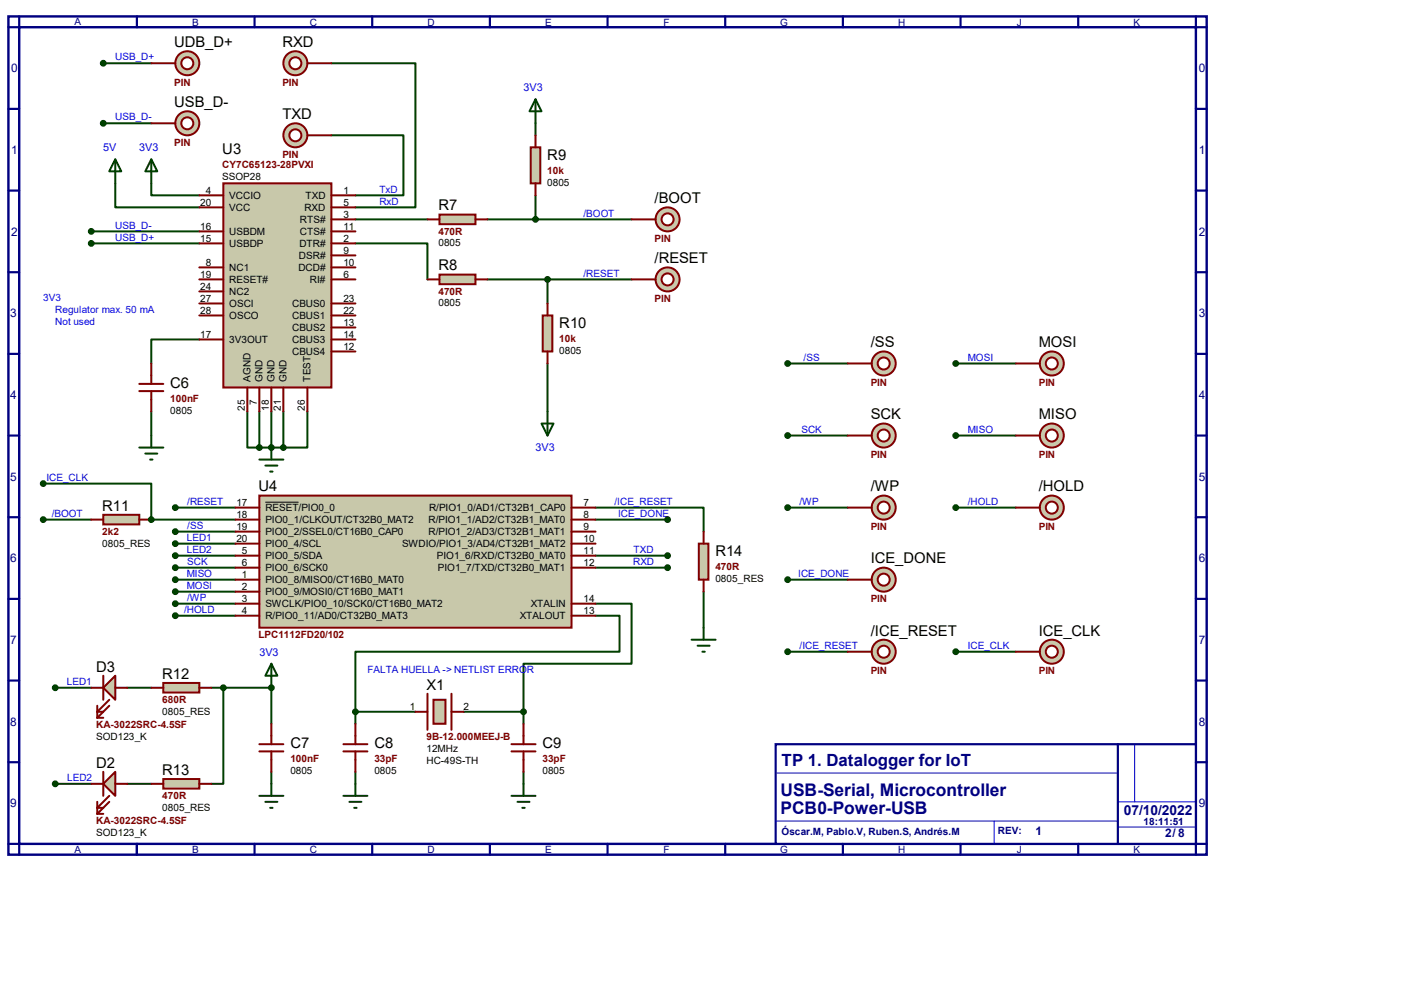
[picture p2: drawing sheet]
<svg xmlns="http://www.w3.org/2000/svg" width="297mm" height="210mm" viewBox="0 0 297 210" stroke-linecap="round" stroke-linejoin="round" font-family="sans-serif">
<path d="M1.8 3.5h253.5v177.3h-253.5zM4.1 5.8h248.9v172.7h-248.9z" fill="none" stroke="#000080" stroke-width=".51"/>
<path d="M4.1 3.5v2.3h-2.3M29 3.5v2.3" fill="none" stroke="#000080" stroke-width=".47"/>
<path d="M164.1 157.4h88.9v21.1h-88.9z" fill="#fff" stroke="#000080" stroke-width=".47"/>
<g fill="none" stroke="#000080" stroke-width=".47">
<path d="M53.8 3.5v2.3M78.7 3.5v2.3M103.6 3.5v2.3M128.5 3.5v2.3M153.4 3.5v2.3M178.3 3.5v2.3M203.2 3.5v2.3M228.1 3.5v2.3M253 3.5v2.3h2.3M1.8 23h2.3M253 23h2.3M1.8 40.3h2.3"/>
<path d="M1.8 57.6h2.3M253 40.3h2.3M253 57.6h2.3M1.8 74.8h2.3M253 74.8h2.3M1.8 92.1h2.3M253 92.1h2.3M1.8 109.4h2.3M253 109.4h2.3M1.8 126.7h2.3M253 126.7h2.3M1.8 143.9h2.3"/>
<path d="M236.5 157.4v21.1M253 143.9h2.3M1.8 178.5h2.3v2.3M1.8 161.2h2.3M29 178.5v2.3M53.8 178.5v2.3M78.7 178.5v2.3M103.6 178.5v2.3M128.5 178.5v2.3M153.4 178.5v2.3M178.3 178.5v2.3M203.2 178.5v2.3"/>
<path d="M228.1 178.5v2.3M253 161.2h2.3M255.3 178.5h-2.3v2.3"/>
</g>
<path d="M240 157.4v12.2M164.1 173.7h72.4M164.3 163.5h71.9M210.3 173.7v4.8M236.5 169.6h16.2M236.5 174.9h16.5" fill="none" stroke="#0000c0" stroke-width=".21"/>
<g fill="none" stroke="#004000" stroke-width=".42">
<path d="M21.8 13.4h10.2M70.1 13.4h17.8v30.5h-12.7M21.8 26.1h10.2M32 38.8v2.5h10.2M70.1 28.6h15.2v12.7h-10.1M113.3 26.1v2.5M19.3 48.9h22.9M19.3 51.5h22.9M75.2 51.5h15.2v7.6M75.2 46.4h15.2M103.1 46.4h30.5M103.1 59.1h30.5"/>
<path d="M113.3 41.3v5.1M115.8 59.1v5.1M42.2 71.8h-10.2v5.1M115.8 76.9v10.1M32 87v5.1M9.1 109.9h10.2M32 109.9h17.8M37.1 107.4h12.7M126 107.4h22.8v5"/>
</g>
<circle cx="32" cy="109.9" r=".21" fill="#004000"/>
<g fill="none" stroke="#004000" stroke-width=".42">
<path d="M24.4 38.8v5.1h17.8M52.3 87v7.7h2.6M54.9 87v7.7M57.4 87v7.7h-2.5M9.1 102.3h22.9v7.6M37.1 112.4h12.7M37.1 115h12.7M37.1 117.5h12.7M126 117.5h15.2M126 109.9h15.2M37.1 120.1h12.7M37.1 122.6h12.7"/>
<path d="M37.1 125.1h12.7M37.1 127.7h12.7M37.1 130.2h12.7M126 120.1h15.2"/>
</g>
<circle cx="57.4" cy="94.7" r=".21" fill="#004000"/>
<path d="M57.4 94.7h2.5M59.9 87v7.7M65 87v7.7h-5.1M11.7 145.5h7.6M26.9 145.5h5.1M44.7 145.5h2.5v20.3h-2.5M11.7 165.8h7.6M26.9 165.8h5.1" fill="none" stroke="#004000" stroke-width=".42"/>
<circle cx="57.4" cy="145.5" r=".21" fill="#004000"/>
<g fill="none" stroke="#004000" stroke-width=".42">
<path d="M166.6 76.9h12.7M202.2 76.9h12.7M166.6 92.1h12.7M202.2 92.1h12.7M166.6 107.4h12.7M202.2 107.4h12.7M126 130.2h5.1v7.6h-55.9v12.7M126 127.7h7.6v12.7h-22.9v10.1M148.8 125.1v7.7M166.6 122.6h12.7M166.6 137.8h12.7M202.2 137.8h12.7"/>
<path d="M47.2 145.5h10.2v7.6M75.2 150.5v2.6M75.2 150.5h12.7M98 150.5h12.7M110.7 150.5v2.6M57.4 163.2v2.6M75.2 163.2v2.6M110.7 163.2v2.6"/>
</g>
<path d="M47.2 38.8h22.9v43.2h-22.9z" fill="#c8c8aa" stroke="#800000" stroke-width=".42"/>
<g fill="none" stroke="#800000" stroke-width=".42">
<path d="M42.2 41.3h5M42.2 43.9h5M42.2 48.9h5M42.2 51.5h5M42.2 56.6h5M42.2 59.1h5M70.1 41.3h5.1M70.1 43.9h5.1M70.1 48.9h5.1M70.1 51.5h5.1M70.1 56.6h5.1M70.1 59.1h5.1"/>
<path d="M70.1 46.4h5.1M70.1 54h5.1M42.2 61.6h5M42.2 64.2h5M42.2 66.7h5M42.2 71.8h5M70.1 64.2h5.1M70.1 66.7h5.1M70.1 71.8h5.1M70.1 69.3h5.1M70.1 74.3h5.1M52.3 82v5"/>
<path d="M54.9 82v5M57.4 82v5M59.9 82v5M65 82v5"/>
</g>
<circle cx="39.6" cy="13.4" r="2.54" fill="#c8c8aa" stroke="#800000" stroke-width=".42"/>
<circle cx="39.6" cy="13.4" r="1.27" fill="#fff" stroke="#800000" stroke-width=".42"/>
<path d="M32 13.4h5.1" fill="none" stroke="#800000" stroke-width=".42"/>
<circle cx="39.6" cy="26.1" r="2.54" fill="#c8c8aa" stroke="#800000" stroke-width=".42"/>
<circle cx="39.6" cy="26.1" r="1.27" fill="#fff" stroke="#800000" stroke-width=".42"/>
<path d="M32 26.1h5.1" fill="none" stroke="#800000" stroke-width=".42"/>
<circle cx="62.5" cy="13.4" r="2.54" fill="#c8c8aa" stroke="#800000" stroke-width=".42"/>
<circle cx="62.5" cy="13.4" r="1.27" fill="#fff" stroke="#800000" stroke-width=".42"/>
<path d="M65 13.4h5.1" fill="none" stroke="#800000" stroke-width=".42"/>
<circle cx="62.5" cy="28.6" r="2.54" fill="#c8c8aa" stroke="#800000" stroke-width=".42"/>
<circle cx="62.5" cy="28.6" r="1.27" fill="#fff" stroke="#800000" stroke-width=".42"/>
<path d="M65 28.6h5.1" fill="none" stroke="#800000" stroke-width=".42"/>
<path d="M93 45.4h7.6v2h-7.6z" fill="#c8c8aa" stroke="#800000" stroke-width=".42"/>
<path d="M90.4 46.4h2.6M100.6 46.4h2.5" fill="none" stroke="#800000" stroke-width=".42"/>
<path d="M93 58.1h7.6v2h-7.6z" fill="#c8c8aa" stroke="#800000" stroke-width=".42"/>
<path d="M90.4 59.1h2.6M100.6 59.1h2.5" fill="none" stroke="#800000" stroke-width=".42"/>
<path d="M112.3 31.2h2v7.6h-2z" fill="#c8c8aa" stroke="#800000" stroke-width=".42"/>
<path d="M113.3 28.6v2.6M113.3 38.8v2.5" fill="none" stroke="#800000" stroke-width=".42"/>
<path d="M114.8 66.7h2v7.6h-2z" fill="#c8c8aa" stroke="#800000" stroke-width=".42"/>
<path d="M115.8 64.2v2.5M115.8 74.3v2.6" fill="none" stroke="#800000" stroke-width=".42"/>
<circle cx="141.2" cy="46.4" r="2.54" fill="#c8c8aa" stroke="#800000" stroke-width=".42"/>
<circle cx="141.2" cy="46.4" r="1.27" fill="#fff" stroke="#800000" stroke-width=".42"/>
<path d="M133.6 46.4h5.1" fill="none" stroke="#800000" stroke-width=".42"/>
<circle cx="141.2" cy="59.1" r="2.54" fill="#c8c8aa" stroke="#800000" stroke-width=".42"/>
<circle cx="141.2" cy="59.1" r="1.27" fill="#fff" stroke="#800000" stroke-width=".42"/>
<path d="M133.6 59.1h5.1" fill="none" stroke="#800000" stroke-width=".42"/>
<path d="M54.9 104.8h66v28h-66z" fill="#c8c8aa" stroke="#800000" stroke-width=".42"/>
<g fill="none" stroke="#800000" stroke-width=".42">
<path d="M49.8 109.9h5.1M49.8 107.4h5.1M49.8 112.4h5.1M49.8 115h5.1M49.8 117.5h5.1M120.9 109.9h5.1M120.9 107.4h5.1M120.9 112.4h5.1M120.9 115h5.1M120.9 117.5h5.1M49.8 120.1h5.1M49.8 122.6h5.1"/>
<path d="M49.8 125.1h5.1M49.8 127.7h5.1M49.8 130.2h5.1M120.9 120.1h5.1M120.9 127.7h5.1M120.9 130.2h5.1"/>
</g>
<path d="M56.1 106.2h7.1" fill="none" stroke="#000" stroke-width=".21"/>
<path d="M21.8 108.9h7.7v2h-7.7z" fill="#c8c8aa" stroke="#800000" stroke-width=".42"/>
<path d="M19.3 109.9h2.5M29.5 109.9h2.5" fill="none" stroke="#800000" stroke-width=".42"/>
<path d="M34.5 144.4h7.7v2.1h-7.7z" fill="#c8c8aa" stroke="#800000" stroke-width=".42"/>
<path d="M32 145.5h2.5M42.2 145.5h2.5" fill="none" stroke="#800000" stroke-width=".42"/>
<path d="M34.5 164.8h7.7v2h-7.7z" fill="#c8c8aa" stroke="#800000" stroke-width=".42"/>
<path d="M32 165.8h2.5M42.2 165.8h2.5" fill="none" stroke="#800000" stroke-width=".42"/>
<path d="M147.8 115h2.1v7.6h-2.1z" fill="#c8c8aa" stroke="#800000" stroke-width=".42"/>
<path d="M148.8 112.4v2.6M148.8 122.6v2.5M90.4 146.7v7.6M95.5 146.7v7.6M108.2 158.9h5.1M108.2 157.4h5.1M110.7 153.1v4.3M110.7 158.9v4.3" fill="none" stroke="#800000" stroke-width=".42"/>
<path d="M91.7 148h2.5v5.1h-2.5z" fill="#c8c8aa" stroke="#800000" stroke-width=".42"/>
<path d="M87.9 150.5h2.5M95.5 150.5h2.5" fill="none" stroke="#800000" stroke-width=".42"/>
<circle cx="222.5" cy="76.9" r="2.54" fill="#c8c8aa" stroke="#800000" stroke-width=".42"/>
<circle cx="222.5" cy="76.9" r="1.27" fill="#fff" stroke="#800000" stroke-width=".42"/>
<path d="M214.9 76.9h5.1" fill="none" stroke="#800000" stroke-width=".42"/>
<circle cx="222.5" cy="92.1" r="2.54" fill="#c8c8aa" stroke="#800000" stroke-width=".42"/>
<circle cx="222.5" cy="92.1" r="1.27" fill="#fff" stroke="#800000" stroke-width=".42"/>
<path d="M214.9 92.1h5.1" fill="none" stroke="#800000" stroke-width=".42"/>
<circle cx="222.5" cy="107.4" r="2.54" fill="#c8c8aa" stroke="#800000" stroke-width=".42"/>
<circle cx="222.5" cy="107.4" r="1.27" fill="#fff" stroke="#800000" stroke-width=".42"/>
<path d="M214.9 107.4h5.1" fill="none" stroke="#800000" stroke-width=".42"/>
<circle cx="186.9" cy="137.8" r="2.54" fill="#c8c8aa" stroke="#800000" stroke-width=".42"/>
<circle cx="186.9" cy="137.8" r="1.27" fill="#fff" stroke="#800000" stroke-width=".42"/>
<path d="M179.3 137.8h5.1" fill="none" stroke="#800000" stroke-width=".42"/>
<circle cx="222.5" cy="137.8" r="2.54" fill="#c8c8aa" stroke="#800000" stroke-width=".42"/>
<circle cx="222.5" cy="137.8" r="1.27" fill="#fff" stroke="#800000" stroke-width=".42"/>
<path d="M214.9 137.8h5.1" fill="none" stroke="#800000" stroke-width=".42"/>
<circle cx="186.9" cy="76.9" r="2.54" fill="#c8c8aa" stroke="#800000" stroke-width=".42"/>
<circle cx="186.9" cy="76.9" r="1.27" fill="#fff" stroke="#800000" stroke-width=".42"/>
<path d="M179.3 76.9h5.1" fill="none" stroke="#800000" stroke-width=".42"/>
<circle cx="186.9" cy="92.1" r="2.54" fill="#c8c8aa" stroke="#800000" stroke-width=".42"/>
<circle cx="186.9" cy="92.1" r="1.27" fill="#fff" stroke="#800000" stroke-width=".42"/>
<path d="M179.3 92.1h5.1" fill="none" stroke="#800000" stroke-width=".42"/>
<circle cx="186.9" cy="107.4" r="2.54" fill="#c8c8aa" stroke="#800000" stroke-width=".42"/>
<circle cx="186.9" cy="107.4" r="1.27" fill="#fff" stroke="#800000" stroke-width=".42"/>
<path d="M179.3 107.4h5.1" fill="none" stroke="#800000" stroke-width=".42"/>
<circle cx="186.9" cy="122.6" r="2.54" fill="#c8c8aa" stroke="#800000" stroke-width=".42"/>
<circle cx="186.9" cy="122.6" r="1.27" fill="#fff" stroke="#800000" stroke-width=".42"/>
<path d="M32 76.9v4.3M29.5 82.7h5M29.5 81.2h5M32 82.7v4.3M179.3 122.6h5.1" fill="none" stroke="#800000" stroke-width=".42"/>
<g fill="none" stroke="#004000" stroke-width=".42">
<path d="M24.4 33.7l1.3 2.5h-2.6zM24.4 33.7v5.1M32 33.7l1.3 2.5h-2.6zM32 33.7v5.1M113.3 21l1.3 2.5h-2.6zM113.3 21v5.1M29.5 94.7h5M30.7 95.9h2.6M31.7 97.2h.6M32 92.1v2.6M54.9 97.2h5M56.1 98.5h2.6"/>
<path d="M57.1 99.7h.6M57.4 94.7v2.5M114.6 89.6h2.5l-1.3 2.5zM115.8 87v5.1"/>
</g>
<g fill="#004000" stroke="#004000" stroke-width=".42">
<circle cx="113.3" cy="46.4" r=".51"/>
<circle cx="115.8" cy="59.1" r=".51"/>
<circle cx="21.8" cy="26.1" r=".51"/>
<circle cx="21.8" cy="13.4" r=".51"/>
<circle cx="19.3" cy="48.9" r=".51"/>
<circle cx="19.3" cy="51.5" r=".51"/>
<circle cx="9.1" cy="109.9" r=".51"/>
<circle cx="37.1" cy="107.4" r=".51"/>
<circle cx="32" cy="109.9" r=".51"/>
<circle cx="9.1" cy="102.3" r=".51"/>
<circle cx="37.1" cy="112.4" r=".51"/>
<circle cx="37.1" cy="115" r=".51"/>
<circle cx="37.1" cy="117.5" r=".51"/>
<circle cx="37.1" cy="120.1" r=".51"/>
<circle cx="37.1" cy="122.6" r=".51"/>
<circle cx="37.1" cy="125.1" r=".51"/>
<circle cx="37.1" cy="127.7" r=".51"/>
<circle cx="37.1" cy="130.2" r=".51"/>
<circle cx="141.2" cy="109.9" r=".51"/>
<circle cx="141.2" cy="117.5" r=".51"/>
<circle cx="141.2" cy="120.1" r=".51"/>
<circle cx="54.9" cy="94.7" r=".51"/>
<circle cx="57.4" cy="94.7" r=".51"/>
<circle cx="59.9" cy="94.7" r=".51"/>
</g>
<path d="M24.4 142.9v5.1l-2.6-2.5z" fill="#c8c8aa" stroke="#800000" stroke-width=".42"/>
<path d="M19.3 145.5h2.5M20.6 151.8h1.2M20.6 149.3v2.5M21.8 142.9v5.1M23.1 148l-2.5 2.5h1.2M23.1 149.3l-2.5 2.5M24.4 145.5h2.5" fill="none" stroke="#800000" stroke-width=".42"/>
<circle cx="11.7" cy="145.5" r=".51" fill="#004000" stroke="#004000" stroke-width=".42"/>
<path d="M21.8 165.8l2.6-2.6v5.1z" fill="#c8c8aa" stroke="#800000" stroke-width=".42"/>
<g fill="none" stroke="#800000" stroke-width=".42">
<path d="M54.9 158.9h5M54.9 157.4h5M57.4 153.1v4.3M57.4 158.9v4.3M72.6 158.9h5.1M72.6 157.4h5.1M75.2 153.1v4.3M75.2 158.9v4.3M19.3 165.8h2.5M20.6 172.1h1.2M20.6 169.6v2.5M21.8 163.2v5.1"/>
<path d="M23.1 168.3l-2.5 2.6h1.2M23.1 169.6l-2.5 2.5M24.4 165.8h2.5"/>
</g>
<g fill="#004000" stroke="#004000" stroke-width=".42">
<circle cx="11.7" cy="165.8" r=".51"/>
<circle cx="47.2" cy="145.5" r=".51"/>
<circle cx="57.4" cy="145.5" r=".51"/>
<circle cx="75.2" cy="150.5" r=".51"/>
<circle cx="110.7" cy="150.5" r=".51"/>
<circle cx="166.6" cy="76.9" r=".51"/>
<circle cx="166.6" cy="92.1" r=".51"/>
<circle cx="166.6" cy="107.4" r=".51"/>
<circle cx="166.6" cy="122.6" r=".51"/>
<circle cx="166.6" cy="137.8" r=".51"/>
<circle cx="202.2" cy="137.8" r=".51"/>
<circle cx="202.2" cy="107.4" r=".51"/>
<circle cx="202.2" cy="92.1" r=".51"/>
<circle cx="202.2" cy="76.9" r=".51"/>
</g>
<g fill="none" stroke="#004000" stroke-width=".42">
<path d="M146.3 135.3h5.1M147.6 136.6h2.5M148.6 137.8h.5M148.8 132.8v2.5M57.4 140.4l1.3 2.5h-2.6zM57.4 140.4v5.1M54.9 168.3h5M56.1 169.6h2.6M57.1 170.9h.6M57.4 165.8v2.5M72.6 168.3h5.1M73.9 169.6h2.6"/>
<path d="M74.9 170.9h.5M75.2 165.8v2.5M108.2 168.3h5.1M109.5 169.6h2.5M110.5 170.9h.5M110.7 165.8v2.5"/>
</g>
<g font-size="3.7" fill="#000080">
<text x="165.1" y="172.2">PCB0-Power-USB</text>
<text x="165.1" y="168.4">USB-Serial, Microcontroller</text>
</g>
<text font-size="3.6" fill="#000080" x="165.4" y="162">TP 1. Datalogger for IoT</text>
<g font-size="3.1">
<text x="36.9" y="9.9">UDB_D+</text>
<text x="59.7" y="9.9">RXD</text>
<text x="36.9" y="22.6">USB_D-</text>
<text x="59.7" y="25.2">TXD</text>
<text x="47" y="32.5">U3</text>
<text x="115.8" y="33.8">R9</text>
<text x="92.8" y="44.5">R7</text>
<text x="138.5" y="43">/BOOT</text>
<text x="92.8" y="57.2">R8</text>
<text x="138.5" y="55.7">/RESET</text>
<text x="118.3" y="69.3">R10</text>
<text x="184.2" y="73.4">/SS</text>
<text x="219.8" y="73.4">MOSI</text>
<text x="36" y="82">C6</text>
<text x="184.2" y="88.7">SCK</text>
<text x="219.8" y="88.7">MISO</text>
<text x="21.6" y="108">R11</text>
<text x="54.7" y="103.9">U4</text>
<text x="184.2" y="103.9">/WP</text>
<text x="219.8" y="103.9">/HOLD</text>
<text x="151.3" y="117.6">R14</text>
<text x="184.2" y="119.2">ICE_DONE</text>
<text x="184.2" y="134.4">/ICE_RESET</text>
<text x="219.8" y="134.4">ICE_CLK</text>
<text x="20.4" y="142">D3</text>
<text x="34.3" y="143.6">R12</text>
<text x="90.2" y="145.8">X1</text>
<text x="61.4" y="158.2">C7</text>
<text x="79.2" y="158.2">C8</text>
<text x="114.8" y="158.2">C9</text>
<text x="20.4" y="162.3">D2</text>
<text x="34.3" y="163.9">R13</text>
</g>
<text font-size="2.9" fill="#000080" x="237.7" y="172.3">07/10/2022</text>
<g font-size="2.5" fill="#000080">
<text x="2.4" y="15.3">0</text>
<text x="253.6" y="15.3">0</text>
<text x="2.4" y="32.6">1</text>
<text x="253.6" y="32.6">1</text>
<text x="2.4" y="49.8">2</text>
<text x="253.6" y="49.8">2</text>
<text x="2.1" y="67.1">3</text>
<text x="253.6" y="67.1">3</text>
<text x="2.1" y="84.4">4</text>
<text x="253.6" y="84.4">4</text>
<text x="2.1" y="101.6">5</text>
<text x="253.6" y="101.6">5</text>
<text x="2.1" y="118.9">6</text>
<text x="253.6" y="118.9">6</text>
<text x="2.1" y="136.2">7</text>
<text x="253.6" y="136.2">7</text>
<text x="2.1" y="153.5">8</text>
<text x="253.6" y="153.5">8</text>
<text x="2.1" y="170.7">9</text>
<text x="253.6" y="170.7">9</text>
<text x="219" y="176.6">1</text>
<text x="246.5" y="177.1">2/ 8</text>
</g>
<g font-size="2.3" fill="#00f">
<text x="110.7" y="19.3">3V3</text>
<text x="21.8" y="32">5V</text>
<text x="29.5" y="32">3V3</text>
<text x="113.3" y="95.5">3V3</text>
<text x="54.9" y="138.6">3V3</text>
</g>
<g font-size="2.1" fill="#000080">
<text x="15.8" y="5.2">A</text>
<text x="40.7" y="5.5">B</text>
<text x="65.5" y="5.5">C</text>
<text x="90.4" y="5.5">D</text>
<text x="115.4" y="5.5">E</text>
<text x="140.3" y="5.5">F</text>
<text x="165.1" y="5.5">G</text>
<text x="190" y="5.5">H</text>
<text x="215.1" y="5.5">J</text>
<text x="239.8" y="5.5">K</text>
<text x="165.4" y="176.6">Óscar.M, Pablo.V, Ruben.S, Andrés.M</text>
<text x="211.1" y="176.5">REV:</text>
<text x="241.9" y="174.5">18:11:51</text>
<text x="15.8" y="180.5">A</text>
<text x="40.7" y="180.5">B</text>
<text x="65.5" y="180.5">C</text>
<text x="90.4" y="180.5">D</text>
<text x="115.4" y="180.5">E</text>
<text x="140.3" y="180.5">F</text>
<text x="165.1" y="180.5">G</text>
<text x="190" y="180.5">H</text>
<text x="215.1" y="180.5">J</text>
<text x="239.8" y="180.5">K</text>
</g>
<g font-size="2.1" fill="#00f">
<text x="24.4" y="12.8">USB_D+</text>
<text x="24.4" y="25.5">USB_D-</text>
<text x="80.3" y="40.7">TxD</text>
<text x="80.3" y="43.3">RxD</text>
<text x="123.4" y="45.8">/BOOT</text>
<text x="24.4" y="48.3">USB_D-</text>
<text x="24.4" y="50.9">USB_D+</text>
<text x="123.4" y="58.5">/RESET</text>
<text x="9.1" y="63.6">3V3</text>
<text x="11.7" y="66.1">Regulator max. 50 mA</text>
<text x="11.7" y="68.7">Not used</text>
<text x="170" y="76.3">/SS</text>
<text x="204.7" y="76.3">MOSI</text>
<text x="169.5" y="91.5">SCK</text>
<text x="204.7" y="91.5">MISO</text>
<text x="9.8" y="101.7">ICE_CLK</text>
<text x="39.6" y="106.8">/RESET</text>
<text x="130" y="106.8">/ICE_RESET</text>
<text x="169.2" y="106.8">/WP</text>
<text x="204.7" y="106.8">/HOLD</text>
<text x="11" y="109.3">/BOOT</text>
<text x="39.6" y="111.8">/SS</text>
<text x="130.8" y="109.3">ICE_DONE</text>
<text x="39.5" y="114.4">LED1</text>
<text x="39.5" y="116.9">LED2</text>
<text x="39.6" y="119.5">SCK</text>
<text x="133.9" y="119.5">RXD</text>
<text x="134" y="116.9">TXD</text>
<text x="39.5" y="122">MISO</text>
<text x="39.5" y="124.5">MOSI</text>
<text x="168.9" y="122">ICE_DONE</text>
<text x="38.9" y="129.6">/HOLD</text>
<text x="39.6" y="127.1">/WP</text>
<text x="169.2" y="137.2">/ICE_RESET</text>
<text x="204.7" y="137.2">ICE_CLK</text>
<text x="77.7" y="142.3">FALTA HUELLA -&gt; NETLIST ERROR</text>
<text x="14.1" y="144.9">LED1</text>
<text x="14.2" y="165.2">LED2</text>
</g>
<g font-size="2.1" fill="#800000">
<text x="36.9" y="18.1">PIN</text>
<text x="59.7" y="18.1">PIN</text>
<text x="36.9" y="30.8">PIN</text>
<text x="47" y="35.5">CY7C65123-28PVXI</text>
<text x="59.7" y="33.4">PIN</text>
<text x="115.8" y="36.7">10k</text>
<text x="92.8" y="49.6">470R</text>
<text x="138.5" y="51.1">PIN</text>
<text x="92.8" y="62.3">470R</text>
<text x="138.5" y="63.8">PIN</text>
<text x="118.3" y="72.3">10k</text>
<text x="184.2" y="81.6">PIN</text>
<text x="219.8" y="81.6">PIN</text>
<text x="36" y="85">100nF</text>
<text x="184.2" y="96.9">PIN</text>
<text x="219.8" y="96.9">PIN</text>
<text x="21.6" y="113.1">2k2</text>
<text x="184.2" y="112.1">PIN</text>
<text x="219.8" y="112.1">PIN</text>
<text x="151.3" y="120.6">470R</text>
<text x="184.2" y="127.3">PIN</text>
<text x="54.7" y="135">LPC1112FD20/102</text>
<text x="184.2" y="142.6">PIN</text>
<text x="219.8" y="142.6">PIN</text>
<text x="34.3" y="148.7">680R</text>
<text x="20.4" y="154">KA-3022SRC-4.5SF</text>
<text x="61.4" y="161.2">100nF</text>
<text x="79.2" y="161.2">33pF</text>
<text x="90.2" y="156.5">9B-12.000MEEJ-B</text>
<text x="114.8" y="161.2">33pF</text>
<text x="34.3" y="169">470R</text>
<text x="20.4" y="174.3">KA-3022SRC-4.5SF</text>
</g>
<g font-size="2.1">
<text x="43.5" y="40.9">4</text>
<text x="47" y="38">SSOP28</text>
<text x="72.6" y="40.9">1</text>
<text x="115.8" y="39.2">0805</text>
<text x="42.4" y="43.5">20</text>
<text x="48.5" y="42.1">VCCIO</text>
<text x="48.5" y="44.6">VCC</text>
<text x="63.5" y="47.2">RTS#</text>
<text x="64.4" y="44.6">RXD</text>
<text x="64.6" y="42.1">TXD</text>
<text x="72.6" y="43.5">5</text>
<text x="72.6" y="46">3</text>
<text x="42.4" y="48.6">16</text>
<text x="42.4" y="51.1">15</text>
<text x="48.5" y="49.7">USBDM</text>
<text x="48.5" y="52.2">USBDP</text>
<text x="63.3" y="52.2">DTR#</text>
<text x="63.5" y="49.7">CTS#</text>
<text x="72.6" y="48.6">11</text>
<text x="72.6" y="53.6">9</text>
<text x="72.6" y="51.1">2</text>
<text x="92.8" y="52.1">0805</text>
<text x="42.4" y="58.7">19</text>
<text x="43.5" y="56.2">8</text>
<text x="48.5" y="57.3">NC1</text>
<text x="48.5" y="59.9">RESET#</text>
<text x="63.1" y="57.3">DCD#</text>
<text x="63.2" y="54.8">DSR#</text>
<text x="65.6" y="59.9">RI#</text>
<text x="72.6" y="56.2">10</text>
<text x="72.6" y="58.7">6</text>
<text x="42.4" y="61.3">24</text>
<text x="42.4" y="63.8">27</text>
<text x="48.5" y="62.4">NC2</text>
<text x="48.5" y="64.9">OSCI</text>
<text x="61.8" y="64.9">CBUS0</text>
<text x="72.6" y="63.8">23</text>
<text x="92.8" y="64.8">0805</text>
<text x="42.4" y="66.3">28</text>
<text x="42.4" y="71.4">17</text>
<text x="48.5" y="67.5">OSCO</text>
<text x="61.8" y="67.5">CBUS1</text>
<text x="61.8" y="70">CBUS2</text>
<text x="72.6" y="66.3">22</text>
<text x="72.6" y="68.9">13</text>
<text x="72.6" y="71.4">14</text>
<text x="48.5" y="72.6">3V3OUT</text>
<text x="61.8" y="72.6">CBUS3</text>
<text x="61.8" y="75.1">CBUS4</text>
<text x="72.6" y="74">12</text>
<text x="118.3" y="74.8">0805</text>
<text x="53" y="80.7" transform="rotate(-90 53 80.7)">AGND</text>
<text x="55.5" y="80.7" transform="rotate(-90 55.5 80.7)">GND</text>
<text x="58.1" y="80.7" transform="rotate(-90 58.1 80.7)">GND</text>
<text x="60.6" y="80.7" transform="rotate(-90 60.6 80.7)">GND</text>
<text x="65.7" y="80.7" transform="rotate(-90 65.7 80.7)">TEST</text>
<text x="36" y="87.5">0805</text>
<text x="51.8" y="86.8" transform="rotate(-90 51.8 86.8)">25</text>
<text x="54.4" y="85.7" transform="rotate(-90 54.4 85.7)">7</text>
<text x="56.9" y="86.8" transform="rotate(-90 56.9 86.8)">18</text>
<text x="59.4" y="86.8" transform="rotate(-90 59.4 86.8)">21</text>
<text x="64.5" y="86.8" transform="rotate(-90 64.5 86.8)">26</text>
<text x="50" y="107">17</text>
<text x="123.4" y="107">7</text>
<text x="50" y="109.5">18</text>
<text x="50" y="112.1">19</text>
<text x="56.1" y="110.7">PIO0_1/CLKOUT/CT32B0_MAT2</text>
<text x="56.1" y="108.1">RESET/PIO0_0</text>
<text x="56.1" y="113.2">PIO0_2/SSEL0/CT16B0_CAP0</text>
<text x="90.6" y="110.7">R/PIO1_1/AD2/CT32B1_MAT0</text>
<text x="90.6" y="113.2">R/PIO1_2/AD3/CT32B1_MAT1</text>
<text x="90.8" y="108.1">R/PIO1_0/AD1/CT32B1_CAP0</text>
<text x="123.4" y="109.5">8</text>
<text x="123.4" y="112.1">9</text>
<text x="21.6" y="115.6">0805_RES</text>
<text x="50" y="114.6">20</text>
<text x="51.1" y="117.1">5</text>
<text x="51.1" y="119.7">6</text>
<text x="56.1" y="115.7">PIO0_4/SCL</text>
<text x="56.1" y="118.3">PIO0_5/SDA</text>
<text x="85" y="115.7">SWDIO/PIO1_3/AD4/CT32B1_MAT2</text>
<text x="92.4" y="118.3">PIO1_6/RXD/CT32B0_MAT0</text>
<text x="123.4" y="114.6">10</text>
<text x="123.4" y="117.1">11</text>
<text x="123.4" y="119.7">12</text>
<text x="51.1" y="122.2">1</text>
<text x="51.1" y="124.8">2</text>
<text x="56.1" y="120.8">PIO0_6/SCK0</text>
<text x="56.1" y="123.4">PIO0_8/MISO0/CT16B0_MAT0</text>
<text x="56.1" y="125.9">PIO0_9/MOSI0/CT16B0_MAT1</text>
<text x="92.6" y="120.8">PIO1_7/TXD/CT32B0_MAT1</text>
<text x="151.3" y="123.1">0805_RES</text>
<text x="51.1" y="127.3">3</text>
<text x="51.1" y="129.8">4</text>
<text x="56.1" y="128.4">SWCLK/PIO0_10/SCK0/CT16B0_MAT2</text>
<text x="56.1" y="131">R/PIO0_11/AD0/CT32B0_MAT3</text>
<text x="109.9" y="131">XTALOUT</text>
<text x="112.3" y="128.4">XTALIN</text>
<text x="123.4" y="127.3">14</text>
<text x="123.4" y="129.8">13</text>
<text x="34.3" y="151.2">0805_RES</text>
<text x="86.7" y="150.2">1</text>
<text x="98" y="150.2">2</text>
<text x="20.4" y="156.5">SOD123_K</text>
<text x="90.2" y="159">12MHz</text>
<text x="90.2" y="161.6">HC-49S-TH</text>
<text x="61.4" y="163.7">0805</text>
<text x="79.2" y="163.7">0805</text>
<text x="114.8" y="163.7">0805</text>
<text x="34.3" y="171.5">0805_RES</text>
<text x="20.4" y="176.8">SOD123_K</text>
</g>
</svg>
